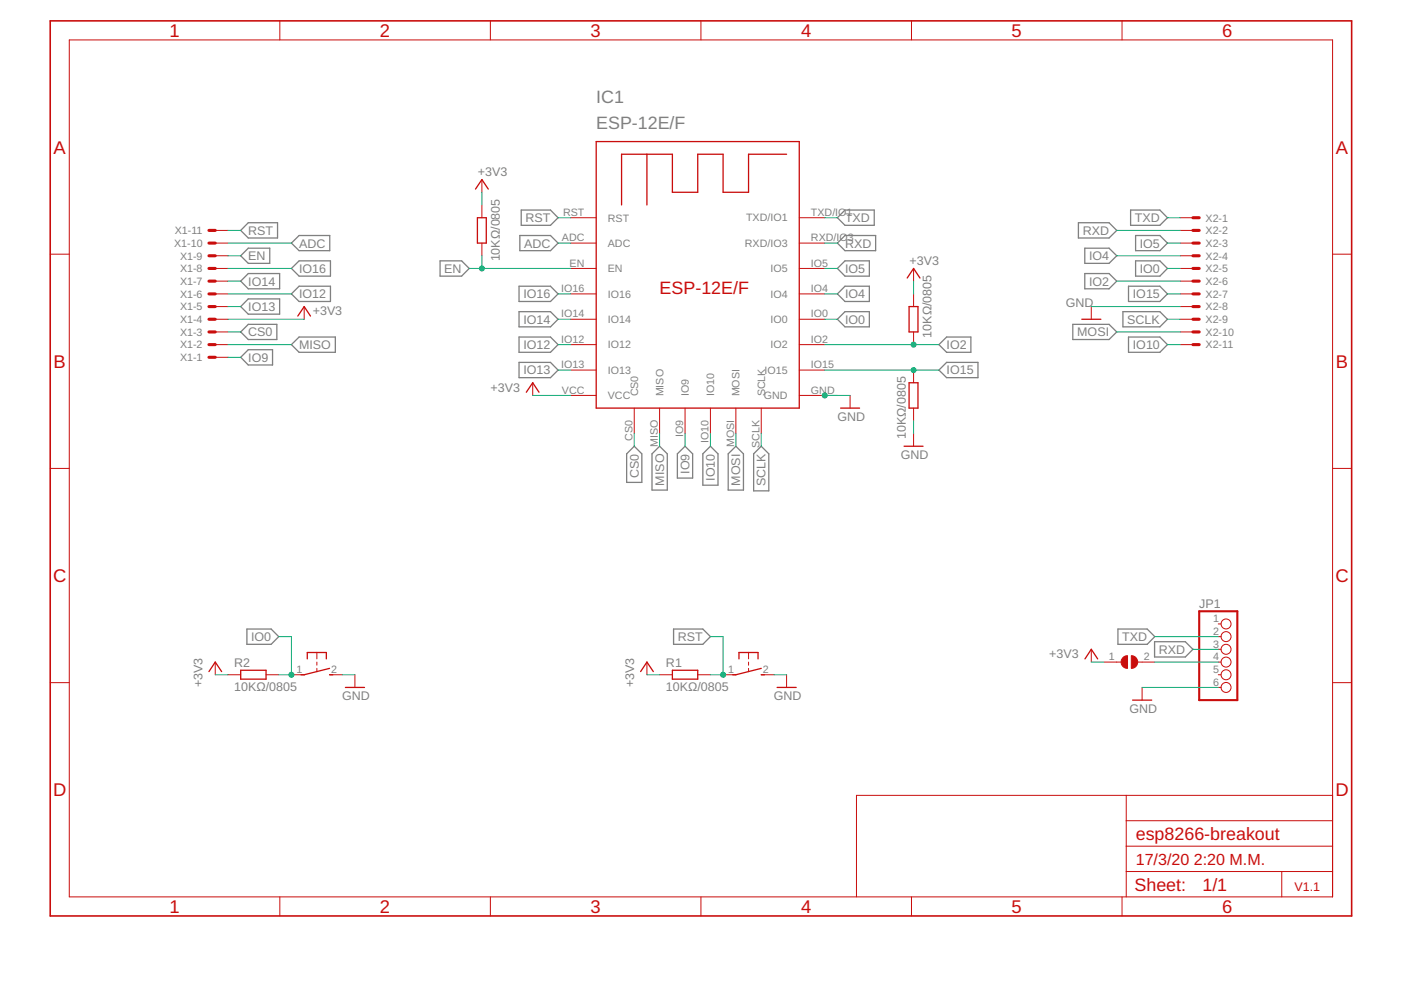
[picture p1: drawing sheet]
<svg xmlns="http://www.w3.org/2000/svg" width="297mm" height="210mm" viewBox="0 0 297 210" stroke-linecap="round" stroke-linejoin="round" font-family="sans-serif">
<g fill="none" stroke="#808080" stroke-width=".28">
<path d="M51 59.6l1.6-1.6h6.7v3.2h-6.7zM51 54.2l1.6-1.6h4.6v3.2h-4.6zM52.6 47.2h6.2v3.3h-6.2l-1.6-1.6zM61.8 51.5l1.6-1.6h6.5v3.2h-6.5zM61.8 56.9l1.6-1.6h6.7v3.2h-6.7zM93.3 55.3h4.6l1.6 1.6-1.6 1.6h-4.6zM110.2 49.9h6.5l1.6 1.6-1.6 1.6h-6.5zM110.5 44.5h6.2l1.6 1.7-1.6 1.6h-6.2zM177.5 51.5l1.7-1.6h6.5v3.2h-6.5zM179.2 44.5h6.2v3.3h-6.2l-1.7-1.6zM179.2 55.3h5.1v3.2h-5.1l-1.7-1.6zM228.6 47.2h6.5l1.7 1.7-1.7 1.6h-6.5z"/>
<path d="M230 58h5.1l1.7 1.6-1.7 1.6h-5.1zM230 52.6h5.1l1.7 1.6-1.7 1.6h-5.1zM239.7 44.5h6.2l1.6 1.7-1.6 1.6h-6.2zM240.8 49.9h5.1l1.6 1.6-1.6 1.6h-5.1zM240.8 55.3h5.1l1.6 1.6-1.6 1.6h-5.1zM51 70.4l1.6-1.6h6.1v3.2h-6.1zM51 75.8l1.6-1.7h5.2v3.3h-5.2zM52.6 63.4h6.7v3.2h-6.7l-1.6-1.6zM61.8 62.3l1.6-1.6h6.7v3.2h-6.7zM61.8 73.1l1.6-1.6h7.7v3.2h-7.7zM110 60.7h6.7l1.6 1.6-1.6 1.6h-6.7zM110 66.1h6.7l1.6 1.6-1.6 1.6h-6.7z"/>
<path d="M110 71.5h6.7l1.6 1.6-1.6 1.6h-6.7zM110 76.8h6.7l1.6 1.7-1.6 1.6h-6.7zM177.5 67.7l1.7-1.6h5.1v3.2h-5.1zM179.2 60.7h5.1v3.2h-5.1l-1.7-1.6zM199.1 73.1l1.6-1.6h5.1v3.2h-5.1zM199.1 78.5l1.6-1.7h6.6v3.3h-6.6zM227.5 68.8h7.6l1.7 1.6-1.7 1.6h-7.6zM238.1 66.1h7.8l1.6 1.6-1.6 1.6h-7.8zM239.3 60.7h6.6l1.6 1.6-1.6 1.6h-6.6zM239.3 71.5h6.6l1.6 1.6-1.6 1.6h-6.6zM134.5 94.6l1.6 1.6v6.1h-3.2v-6.1zM139.8 94.6l1.7 1.6v7.7h-3.3v-7.7z"/>
<path d="M143.6 96.2l1.6-1.6 1.7 1.6v5.2h-3.3zM149 96.2l1.6-1.6 1.6 1.6v6.7h-3.2zM154.4 96.2l1.6-1.6 1.6 1.6v7.7h-3.2zM161.4 94.6l1.6 1.6v7.9h-3.2v-7.9zM52.3 133.4h5.2l1.6 1.6-1.6 1.6h-5.2zM142.8 133.4h6.2l1.6 1.6-1.6 1.6h-6.2zM237 133.4h6.2l1.6 1.6-1.6 1.6h-6.2zM244.8 136.1h6.5l1.6 1.6-1.6 1.6h-6.5z"/>
</g>
<g fill="none" stroke="#c90d0c" stroke-width=".28">
<path d="M126.4 30h43.1v56.5h-43.1zM137.2 32.7v10.8M166.8 32.7h-8.1v8.1h-5.4v-8.1h-5.4v8.1h-5.3v-8.1h-10.8v10.8M100.8 40.1l1.4-2 1.3 2M101.2 46.2h1.9v5.3h-1.9zM192.3 58.9l1.4-2 1.4 2M63.1 67l1.4-2 1.3 2M192.7 65h1.9v5.4h-1.9zM229.4 67.7h4M111.6 83.2l1.3-2 1.4 2M178.2 86.5h4M191.7 94.6h4"/>
<path d="M192.7 81.2h1.9v5.3h-1.9zM65.2 139.7v-1.4h4v1.4M156.7 139.7v-1.4h4v1.4M230 139.7l1.4-2 1.3 2M44.3 142.4l1.3-2 1.4 2M51 142.1h5.4v1.9h-5.4zM69.9 141.7l-5.4 1.4h-.7M69.9 143.1h.6M73.2 145.8h4.1M135.8 142.4l1.4-2 1.3 2M142.6 142.1h5.3v1.9h-5.3zM161.4 141.7l-5.4 1.4h-.7"/>
<path d="M161.4 143.1h.7M164.8 145.8h4M240.1 148.4h4.1"/>
</g>
<g fill="none" stroke="#c90d0c" stroke-width=".21">
<path d="M14.7 8.5h267.8v181.7h-267.8zM59.3 4.4v4.1M104 4.4v4.1M148.6 4.4v4.1M193.3 4.4v4.1M237.9 4.4v4.1M102.2 38.1v2.7M10.6 53.9h4.1M45.6 51.5h2.7M45.6 56.9h2.7M45.6 59.6h2.7M45.6 54.2h2.7"/>
<path d="M45.6 48.9h2.7M102.2 43.5v2.7M102.2 51.5v2.7M121 46.2h5.4M121 51.5h5.4M121 56.9h5.4M169.5 46.2h5.4M169.5 51.5h5.4M169.5 56.9h5.4M193.7 56.9v2.7M250.2 46.2h2.7M250.2 51.5h2.7"/>
<path d="M250.2 56.9h2.7M250.2 59.6h2.7M250.2 54.2h2.7M250.2 48.9h2.7M282.5 53.9h4.1M45.6 62.3h2.7M45.6 67.7h2.7M45.6 73.1h2.7M45.6 75.8h2.7M45.6 70.4h2.7M45.6 65h2.7M64.5 65v2.7"/>
<path d="M121 62.3h5.4M121 67.7h5.4M121 73.1h5.4M121 78.5h5.4M169.5 62.3h5.4M169.5 67.7h5.4M169.5 73.1h5.4M169.5 78.5h5.4M193.7 62.3v2.7M193.7 70.4v2.7M193.7 78.5v2.7M231.4 65v2.7"/>
<path d="M250.2 62.3h2.7M250.2 67.7h2.7M250.2 73.1h2.7M250.2 70.4h2.7M250.2 65h2.7M10.6 99.3h4.1M112.9 81.2v2.6M121 83.8h5.4M134.5 86.5v5.4M139.8 86.5v5.4M145.2 86.5v5.4M150.6 86.5v5.4"/>
<path d="M156 86.5v5.4M161.4 86.5v5.4M169.5 83.8h5.4M180.2 83.8v2.7M193.7 86.5v2.7M193.7 91.9v2.7M282.5 99.3h4.1M67.2 138.3v1.4M158.7 138.3v1.4M231.4 137.7v2.7M258.3 132.3h.6M258.3 135h.6"/>
<path d="M258.3 137.7h.6M10.6 144.7h4.1M45.6 140.4v2.7M48.3 143.1h2.7M56.4 143.1h2.7M61.8 143.1h2.7M67.2 140.4v.6M67.2 141.7v.7M69.9 143.1h2.7M75.2 143.1v2.7M137.2 140.4v2.7M139.8 143.1h2.8"/>
<path d="M147.9 143.1h2.7M153.3 143.1h2.7M158.7 140.4v.6M158.7 141.7v.7M161.4 143.1h2.7M166.8 143.1v2.7M234.1 140.4h3.6M241.2 140.4h3.6M242.1 145.8v2.6M258.3 140.4h.6M258.3 143.1h.6M258.3 145.8h.6"/>
<path d="M282.5 144.7h4.1M238.8 168.6v21.6M238.8 179.4h43.7M238.8 174h43.7M282.5 168.6h-100.9v21.6M59.3 190.2v4M104 190.2v4M148.6 190.2v4M193.3 190.2v4M237.9 190.2v4M238.8 184.8h43.7M271.8 184.8v5.4"/>
<circle cx="259.9" cy="132.3" r="1.06"/>
<circle cx="259.9" cy="135" r="1.06"/>
<circle cx="259.9" cy="137.7" r="1.06"/>
<circle cx="259.9" cy="145.8" r="1.06"/>
<circle cx="259.9" cy="140.4" r="1.06"/>
<circle cx="259.9" cy="143.1" r="1.06"/>
</g>
<path d="M254.3 129.6h8v18.8h-8z" fill="none" stroke="#c90d0c" stroke-width=".44"/>
<g fill="none" stroke="#c90d0c" stroke-width=".66">
<path d="M44.3 59.6h1.3M44.3 56.9h1.3M44.3 54.2h1.3M44.3 51.5h1.3M44.3 48.9h1.3M252.9 59.6h1.4M252.9 56.9h1.4M252.9 54.2h1.4M252.9 51.5h1.4M252.9 48.9h1.4M252.9 46.2h1.4M44.3 75.8h1.3"/>
<path d="M44.3 73.1h1.3M44.3 70.4h1.3M44.3 67.7h1.3M44.3 65h1.3M44.3 62.3h1.3M252.9 73.1h1.4M252.9 70.4h1.4M252.9 67.7h1.4M252.9 65h1.4M252.9 62.3h1.4"/>
</g>
<path d="M10.6 4.4h276v189.8h-276z" fill="none" stroke="#c90d0c" stroke-width=".34"/>
<g fill="#c90d0c" stroke="#c90d0c" stroke-width=".21">
<path d="M239.9 139a1.34 1.34 0 0 1 1.3 1.4 1.34 1.34 0 0 1-1.3 1.3z" fill-rule="evenodd"/>
<path d="M238.1 139.4l.5-.3 .5-.1v2.7a1.34 1.34 0 0 1-1.3-.8 1.34 1.34 0 0 1 .3-1.5z" fill-rule="evenodd"/>
</g>
<g fill="none" stroke="#0dab76" stroke-width=".21">
<path d="M48.3 48.9h2.7M48.3 51.5h13.5M48.3 56.9h13.5M48.3 59.6h2.7M48.3 54.2h2.7M99.5 56.9h21.5M102.2 40.8v2.7M102.2 54.2v2.7M118.3 46.2h2.7M118.3 51.5h2.7M174.9 46.2h2.6M174.9 51.5h2.6"/>
<path d="M174.9 56.9h2.6M193.7 59.6v2.7M236.8 48.9h13.4M236.8 59.6h13.4M236.8 54.2h13.4M247.5 46.2h2.7M247.5 51.5h2.7M247.5 56.9h2.7M48.3 62.3h13.5M48.3 67.7h16.2M48.3 73.1h13.5M48.3 65h2.7"/>
<path d="M48.3 70.4h2.7M48.3 75.8h2.7M118.3 62.3h2.7M118.3 67.7h2.7M118.3 73.1h2.7M118.3 78.5h2.7M174.9 62.3h2.6M174.9 67.7h2.6M174.9 73.1h24.2M174.9 78.5h24.2M231.4 65h18.8M236.8 70.4h13.4"/>
<path d="M247.5 62.3h2.7M247.5 67.7h2.7M247.5 73.1h2.7M112.9 83.8h8.1M134.5 91.9v2.7M139.8 91.9v2.7M145.2 91.9v2.7M150.6 91.9v2.7M156 91.9v2.7M161.4 91.9v2.7M174.9 83.8h5.3M193.7 89.2v2.7"/>
<path d="M59.1 135h2.7v8.1h-2.7M150.6 135h2.7v8.1h-2.7M244.8 135h13.5M252.9 137.7h5.4M45.6 143.1h2.7M72.6 143.1h2.6M137.2 143.1h2.6M164.1 143.1h2.7M231.4 140.4h2.7M242.1 145.8h16.2M244.8 140.4h13.5"/>
</g>
<g fill="#0dab76" stroke="#0dab76" stroke-width=".21">
<circle cx="153.3" cy="143.1" r=".53"/>
<circle cx="193.7" cy="78.5" r=".53"/>
<circle cx="193.7" cy="73.1" r=".53"/>
<circle cx="61.8" cy="143.1" r=".53"/>
<circle cx="102.2" cy="56.9" r=".53"/>
<circle cx="174.9" cy="83.8" r=".53"/>
</g>
<g font-size="3.9" fill="#c90d0c">
<text x="35.9" y="7.8">1</text>
<text x="80.6" y="7.8">2</text>
<text x="125.2" y="7.8">3</text>
<text x="169.8" y="7.8">4</text>
<text x="214.5" y="7.8">5</text>
<text x="259.1" y="7.8">6</text>
<text x="11.4" y="32.6">A</text>
<text x="283.3" y="32.6">A</text>
<text x="11.4" y="78">B</text>
<text x="283.3" y="78">B</text>
<text x="11.3" y="123.4">C</text>
<text x="283.1" y="123.4">C</text>
<text x="11.3" y="168.8">D</text>
<text x="283.1" y="168.8">D</text>
<text x="35.9" y="193.6">1</text>
<text x="80.6" y="193.6">2</text>
<text x="125.2" y="193.6">3</text>
<text x="169.8" y="193.6">4</text>
<text x="214.5" y="193.6">5</text>
<text x="259.1" y="193.6">6</text>
</g>
<g font-size="3.8" fill="#808080">
<text x="126.4" y="21.9">IC1</text>
<text x="126.4" y="27.3">ESP-12E/F</text>
</g>
<g font-size="3.8" fill="#c90d0c">
<text x="139.9" y="62.3">ESP-12E/F</text>
<text x="240.8" y="178.1">esp8266-breakout</text>
<text x="240.5" y="189">Sheet:</text>
<text x="254.9" y="188.8">1/1</text>
</g>
<g font-size="3.4" fill="#c90d0c">
<text x="240.8" y="183.4">17/3/20</text>
<text x="253.1" y="183.4">2:20 Μ.Μ.</text>
</g>
<g font-size="2.6" fill="#808080">
<text x="101.3" y="37.3">+3V3</text>
<text x="111.4" y="47.1">RST</text>
<text x="179.2" y="47.1">TXD</text>
<text x="240.6" y="47.1">TXD</text>
<text x="52.6" y="49.8">RST</text>
<text x="63.4" y="52.5">ADC</text>
<text x="111.1" y="52.5">ADC</text>
<text x="179.2" y="52.5">RXD</text>
<text x="229.6" y="49.8">RXD</text>
<text x="241.7" y="52.5">IO5</text>
<text x="52.6" y="55.2">EN</text>
<text x="63.4" y="57.9">IO16</text>
<text x="94.2" y="57.9">EN</text>
<text x="105.9" y="55.4" transform="rotate(-90 105.9 55.4)">10KΩ/0805</text>
<text x="179.2" y="57.9">IO5</text>
<text x="192.8" y="56.1">+3V3</text>
<text x="230.9" y="55.2">IO4</text>
<text x="241.7" y="57.9">IO0</text>
<text x="52.6" y="60.6">IO14</text>
<text x="52.6" y="65.9">IO13</text>
<text x="63.4" y="63.2">IO12</text>
<text x="111" y="63.2">IO16</text>
<text x="179.2" y="63.2">IO4</text>
<text x="226" y="65">GND</text>
<text x="230.9" y="60.6">IO2</text>
<text x="240.2" y="63.2">IO15</text>
<text x="52.6" y="71.3">CS0</text>
<text x="66.3" y="66.9">+3V3</text>
<text x="111" y="68.6">IO14</text>
<text x="179.2" y="68.6">IO0</text>
<text x="197.5" y="71.6" transform="rotate(-90 197.5 71.6)">10KΩ/0805</text>
<text x="228.4" y="71.3">MOSI</text>
<text x="239" y="68.6">SCLK</text>
<text x="52.6" y="76.7">IO9</text>
<text x="63.4" y="74">MISO</text>
<text x="111" y="74">IO12</text>
<text x="200.7" y="74">IO2</text>
<text x="240.2" y="74">IO10</text>
<text x="104" y="83">+3V3</text>
<text x="111" y="79.4">IO13</text>
<text x="200.7" y="79.4">IO15</text>
<text x="177.5" y="89.2">GND</text>
<text x="192.1" y="93.1" transform="rotate(-90 192.1 93.1)">10KΩ/0805</text>
<text x="135.4" y="101.4" transform="rotate(-90 135.4 101.4)">CS0</text>
<text x="146.2" y="100.5" transform="rotate(-90 146.2 100.5)">IO9</text>
<text x="151.6" y="102" transform="rotate(-90 151.6 102)">IO10</text>
<text x="191" y="97.3">GND</text>
<text x="140.8" y="103" transform="rotate(-90 140.8 103)">MISO</text>
<text x="157" y="103" transform="rotate(-90 157 103)">MOSI</text>
<text x="162.3" y="103.1" transform="rotate(-90 162.3 103.1)">SCLK</text>
<text x="254.3" y="128.9">JP1</text>
<text x="53.2" y="135.9">IO0</text>
<text x="143.7" y="135.9">RST</text>
<text x="237.9" y="135.9">TXD</text>
<text x="49.7" y="141.5">R2</text>
<text x="141.2" y="141.5">R1</text>
<text x="222.4" y="139.6">+3V3</text>
<text x="245.7" y="138.6">RXD</text>
<text x="42.9" y="145.8" transform="rotate(-90 42.9 145.8)">+3V3</text>
<text x="49.7" y="146.6">10KΩ/0805</text>
<text x="72.6" y="148.4">GND</text>
<text x="134.5" y="145.8" transform="rotate(-90 134.5 145.8)">+3V3</text>
<text x="141.2" y="146.6">10KΩ/0805</text>
<text x="164.1" y="148.4">GND</text>
<text x="239.5" y="151.1">GND</text>
</g>
<text font-size="2.6" fill="#c90d0c" x="274.5" y="188.8">V1.1</text>
<g font-size="2.3" fill="#808080">
<text x="119.4" y="45.8">RST</text>
<text x="128.9" y="47">RST</text>
<text x="158.2" y="47">TXD/IO1</text>
<text x="171.9" y="45.8">TXD/IO1</text>
<text x="255.6" y="47">X2-1</text>
<text x="36.9" y="52.3">X1-10</text>
<text x="37.1" y="49.6">X1-11</text>
<text x="119.1" y="51.2">ADC</text>
<text x="128.9" y="52.3">ADC</text>
<text x="157.9" y="52.3">RXD/IO3</text>
<text x="171.9" y="51.2">RXD/IO3</text>
<text x="255.6" y="49.7">X2-2</text>
<text x="255.6" y="52.3">X2-3</text>
<text x="38.2" y="57.7">X1-8</text>
<text x="38.2" y="55">X1-9</text>
<text x="120.8" y="56.5">EN</text>
<text x="128.9" y="57.7">EN</text>
<text x="163.4" y="57.7">IO5</text>
<text x="171.9" y="56.5">IO5</text>
<text x="255.6" y="55">X2-4</text>
<text x="255.6" y="57.7">X2-5</text>
<text x="38.2" y="65.8">X1-5</text>
<text x="38.2" y="63.1">X1-6</text>
<text x="38.2" y="60.4">X1-7</text>
<text x="119" y="61.9">IO16</text>
<text x="128.9" y="63.1">IO16</text>
<text x="163.4" y="63.1">IO4</text>
<text x="171.9" y="61.9">IO4</text>
<text x="255.6" y="60.4">X2-6</text>
<text x="255.6" y="63.1">X2-7</text>
<text x="255.6" y="65.8">X2-8</text>
<text x="38.2" y="71.2">X1-3</text>
<text x="38.2" y="68.5">X1-4</text>
<text x="119" y="67.3">IO14</text>
<text x="128.9" y="68.5">IO14</text>
<text x="163.4" y="68.5">IO0</text>
<text x="171.9" y="67.3">IO0</text>
<text x="255.6" y="68.5">X2-9</text>
<text x="255.6" y="71.2">X2-10</text>
<text x="38.2" y="76.6">X1-1</text>
<text x="38.2" y="73.9">X1-2</text>
<text x="119" y="72.7">IO12</text>
<text x="128.9" y="73.9">IO12</text>
<text x="163.4" y="73.9">IO2</text>
<text x="171.9" y="72.7">IO2</text>
<text x="255.6" y="73.9">X2-11</text>
<text x="119" y="78.1">IO13</text>
<text x="119.1" y="83.5">VCC</text>
<text x="128.9" y="79.3">IO13</text>
<text x="162.1" y="79.3">IO15</text>
<text x="171.9" y="83.5">GND</text>
<text x="171.9" y="78.1">IO15</text>
<text x="128.9" y="84.6">VCC</text>
<text x="135.3" y="84.1" transform="rotate(-90 135.3 84.1)">CS0</text>
<text x="140.7" y="84.1" transform="rotate(-90 140.7 84.1)">MISO</text>
<text x="146" y="84.1" transform="rotate(-90 146 84.1)">IO9</text>
<text x="151.4" y="84.1" transform="rotate(-90 151.4 84.1)">IO10</text>
<text x="156.8" y="84.1" transform="rotate(-90 156.8 84.1)">MOSI</text>
<text x="162" y="84.6">GND</text>
<text x="162.2" y="84.1" transform="rotate(-90 162.2 84.1)">SCLK</text>
<text x="134.1" y="93.4" transform="rotate(-90 134.1 93.4)">CS0</text>
<text x="139.5" y="94.8" transform="rotate(-90 139.5 94.8)">MISO</text>
<text x="144.9" y="92.6" transform="rotate(-90 144.9 92.6)">IO9</text>
<text x="150.2" y="93.9" transform="rotate(-90 150.2 93.9)">IO10</text>
<text x="155.6" y="94.8" transform="rotate(-90 155.6 94.8)">MOSI</text>
<text x="161" y="94.9" transform="rotate(-90 161 94.9)">SCLK</text>
<text x="257.2" y="131.9">1</text>
<text x="257.2" y="134.6">2</text>
<text x="257.2" y="137.3">3</text>
<text x="62.8" y="142.7">1</text>
<text x="70.2" y="142.7">2</text>
<text x="154.4" y="142.7">1</text>
<text x="161.8" y="142.7">2</text>
<text x="235.1" y="140">1</text>
<text x="242.5" y="140">2</text>
<text x="257.2" y="140">4</text>
<text x="257.2" y="142.7">5</text>
<text x="257.2" y="145.4">6</text>
</g>
</svg>
